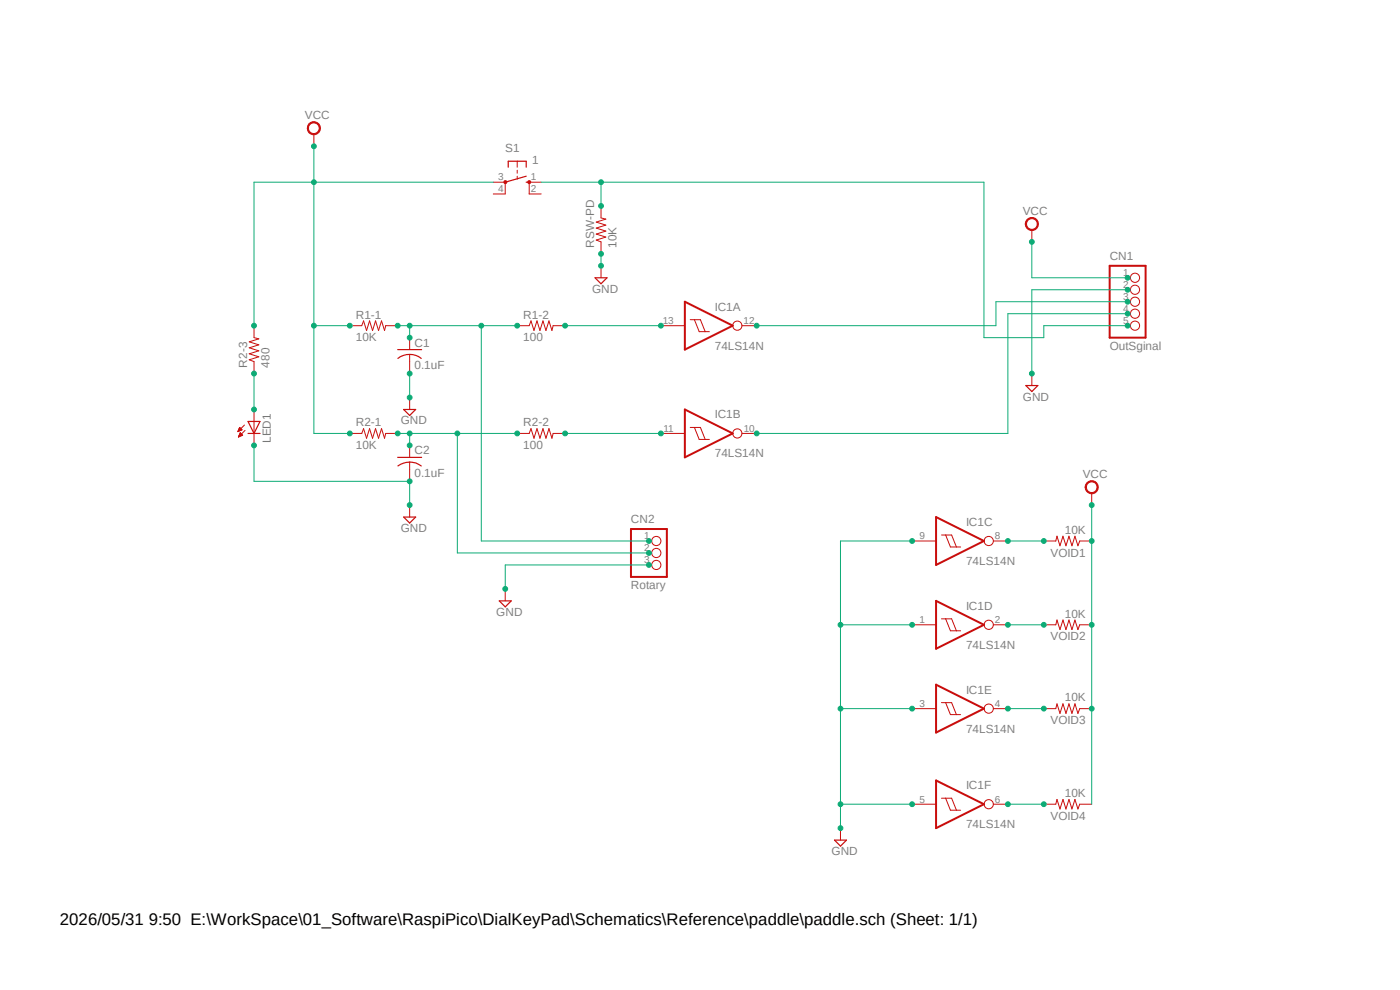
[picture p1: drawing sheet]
<svg xmlns="http://www.w3.org/2000/svg" width="297mm" height="210mm" viewBox="0 0 297 210" stroke-linecap="round" stroke-linejoin="round" font-family="sans-serif">
<path d="M49.8 22.7l197.4 159.4M247.2 22.7l-197.4 159.4" fill="none" stroke="#fff" stroke-width=".21"/>
<path d="M65.5 26.3a1.41 1.41 0 0 1 2.2 0 1.41 1.41 0 0 1-.6 2.2 1.41 1.41 0 0 1-1.9-1.3h.2a1.14 1.14 0 0 1 1.5-1.1 1.14 1.14 0 0 1 .6 1.8 1.14 1.14 0 0 1-1.8 0l-.3-.7h-.2z" fill-rule="evenodd" fill="#c90d0c"/>
<g fill="none" stroke="#c90d0c" stroke-width=".21">
<path d="M65.5 26.3a1.41 1.41 0 0 1 2.2 0 1.41 1.41 0 0 1-.6 2.2 1.41 1.41 0 0 1-1.9-1.3h.2a1.14 1.14 0 0 1 1.5-1.1 1.14 1.14 0 0 1 .6 1.8 1.14 1.14 0 0 1-1.8 0l-.3-.7h-.2zM66.6 28.5v2.5M86.9 71.6v2.6M86.9 75.2v4M140.2 69.1h5.1M146.4 67.8h2.2l1 2.6M147.3 67.8l1 2.6h2.2M157.4 69.1h3.1M140.2 91.9h5.1M146.4 90.7h2.2l1 2.5M147.3 90.7l1 2.5h2.2M157.4 91.9h3.1"/>
<path d="M193.5 114.8h5.1M199.7 113.5h2.2l1 2.5M200.6 113.5l1 2.5h2.2M210.7 114.8h3.1M107.2 124.9v2.6M193.5 132.5h5.1M199.7 131.3h2.2l1 2.5M200.6 131.3l1 2.5h2.2M210.7 132.5h3.1M193.5 150.3h5.1M199.7 149.1h2.2l1 2.5M200.6 149.1l1 2.5h2.2"/>
<path d="M210.7 150.3h3.1M193.5 170.6h5.1M199.7 169.3h2.2l1 2.6M200.6 169.3l1 2.6h2.2M210.7 170.6h3.1"/>
<circle cx="156.4" cy="69.1" r=".98"/>
<circle cx="156.4" cy="91.9" r=".98"/>
<circle cx="209.8" cy="114.8" r=".98"/>
<circle cx="209.8" cy="132.5" r=".98"/>
<circle cx="209.8" cy="150.3" r=".98"/>
<circle cx="209.8" cy="170.6" r=".98"/>
</g>
<path d="M84.4 74.2h5.1M84.4 76a4 4 0 0 1 5 0M105.9 127.5h2.6l-1.3 1.2z" fill="none" stroke="#c90d0c" stroke-width=".25"/>
<path d="M145.3 64l10.1 5.1-10.1 5.1zM145.3 86.9l10.1 5-10.1 5.1zM198.6 109.7l10.1 5.1-10.1 5zM198.6 127.5l10.1 5-10.1 5.1zM198.6 145.2l10.1 5.1-10.1 5.1zM198.6 165.6l10.1 5-10.1 5.1z" fill="none" stroke="#c90d0c" stroke-width=".42"/>
<path d="M230.5 102.4a1.4 1.4 0 0 1 2.3 .2 1.4 1.4 0 0 1-.8 2.1 1.4 1.4 0 0 1-1.8-1.4h.3a1.13 1.13 0 0 1 1.5-1 1.13 1.13 0 0 1 .4 1.8 1.13 1.13 0 0 1-1.9-.3v-.5h-.3z" fill-rule="evenodd" fill="#c90d0c"/>
<path d="M107.2 38.7v2.4M109.7 34.2v1.3M109.7 36.1v.6M109.7 37.4v.6M112.3 38.7v2.4M86.9 84.3v2.6M86.9 94.5v2.5M86.9 98v4.1M86.9 107.1v2.6M230.5 102.4a1.4 1.4 0 0 1 2.3 .2 1.4 1.4 0 0 1-.8 2.1 1.4 1.4 0 0 1-1.8-1.4h.3a1.13 1.13 0 0 1 1.5-1 1.13 1.13 0 0 1 .4 1.8 1.13 1.13 0 0 1-1.9-.3v-.5h-.3zM231.6 104.6v2.5M178.3 175.7v2.5" fill="none" stroke="#c90d0c" stroke-width=".21"/>
<path d="M107.8 35.5v-1.3h3.8v1.3M111.6 38.7h.7M111.6 37.4l-4.4 1.3M84.4 97h5.1M85.6 86.9h2.6l-1.3 1.2zM86.9 98a3.8 3.8 0 0 1 2.5 .8M86.9 98a4.4 4.4 0 0 0-2.5 .8M85.6 109.7h2.6l-1.3 1.3zM177 178.2h2.6l-1.3 1.3z" fill="none" stroke="#c90d0c" stroke-width=".25"/>
<path d="M107 38.4h.4v.5h-.4z" fill-rule="evenodd" fill="#c90d0c"/>
<path d="M107 38.4h.4v.5h-.4z" fill="none" stroke="#c90d0c" stroke-width=".21"/>
<path d="M112.1 38.4h.4v.5h-.4l-.2-.2z" fill-rule="evenodd" fill="#c90d0c"/>
<path d="M104.6 38.7h2.6M112.1 38.4h.4v.5h-.4l-.2-.2zM112.3 38.7h2.5M104.6 41.1h2.6M112.3 41.1h2.5M127.5 56.4v2.5" fill="none" stroke="#c90d0c" stroke-width=".21"/>
<path d="M126.2 58.9h2.6l-1.3 1.3z" fill="none" stroke="#c90d0c" stroke-width=".25"/>
<path d="M217.8 46.6a1.4 1.4 0 0 1 2.3 .2 1.4 1.4 0 0 1-.8 2.1 1.4 1.4 0 0 1-1.8-1.4h.3a1.15 1.15 0 0 1 1.6-1.1 1.15 1.15 0 0 1 .3 1.9 1.15 1.15 0 0 1-1.9-.4v-.4h-.3z" fill-rule="evenodd" fill="#c90d0c"/>
<g fill="none" stroke="#c90d0c" stroke-width=".21">
<path d="M127.5 43.7v2.5l1 .3-2 .6 2 .7-2 .6 2 .6-2 .7 2 .6-2 .6 1 .4v2.5M217.8 46.6a1.4 1.4 0 0 1 2.3 .2 1.4 1.4 0 0 1-.8 2.1 1.4 1.4 0 0 1-1.8-1.4h.3a1.15 1.15 0 0 1 1.6-1.1 1.15 1.15 0 0 1 .3 1.9 1.15 1.15 0 0 1-1.9-.4v-.4h-.3zM218.9 48.8v2.5M239.2 58.9h.6M53.9 69.1v2.5l1 .3-2 .6 2 .7-2 .6 2 .6-2 .7 2 .6-2 .6 1 .4v2.5M74.2 69.1h2.6l.3-1 .7 2 .6-2 .6 2 .7-2 .6 2 .6-2 .7 2 .2-1h2.6M109.7 69.1h2.6l.3-1 .7 2 .6-2 .7 2 .6-2 .6 2 .7-2 .6 2 .2-1h2.6M218.9 79.2v2.6M239.2 69.1h.6M239.2 61.5h.6M239.2 64h.6M239.2 66.5h.6"/>
<path d="M50.5 91.5h.1M50.5 91.4h.3M50.5 91.3h.6M50.6 91.2h.7M50.6 91.1h.7M50.6 92.6h.1M50.6 92.5h.3M50.7 91h.5M50.7 92.5h.4M50.7 90.9h.4M50.7 92.4h.7M50.8 90.8h.2"/>
<path d="M50.8 92.3h.6M50.8 90.8h.1M50.8 92.2h.6M50.8 90.7l.6 .5-.9 .4zM50.8 92.1h.5M50.9 92h.3M50.9 91.9h.2M51 91.8l-.4 .9M51 91.8l.5 .5-.9 .4M51 91.8h.1M51.9 90.2l-1.4 1.4M52 91.3l-1.4 1.4"/>
<path d="M53.9 86.9v7.6M74.2 91.9h2.6l.3-1 .7 2.1 .6-2.1 .6 2.1 .7-2.1 .6 2.1 .6-2.1 .7 2.1 .2-1.1h2.6M109.7 91.9h2.6l.3-1 .7 2.1 .6-2.1 .7 2.1 .6-2.1 .6 2.1 .7-2.1 .6 2.1 .2-1.1h2.6M137.7 114.8h.5M137.7 117.3h.5M137.7 119.8h.5M221.4 114.8h2.6l.2-1.1 .7 2.1 .6-2.1 .6 2.1 .7-2.1 .6 2.1 .6-2.1 .7 2.1 .4-1h2.5M221.4 132.5h2.6l.2-1 .7 2.1 .6-2.1 .6 2.1 .7-2.1 .6 2.1 .6-2.1 .7 2.1 .4-1.1h2.5M221.4 150.3h2.6l.2-1 .7 2 .6-2 .6 2 .7-2 .6 2 .6-2 .7 2 .4-1h2.5M221.4 170.6h2.6l.2-1 .7 2 .6-2 .6 2 .7-2 .6 2 .6-2 .7 2 .4-1h2.5"/>
<circle cx="240.8" cy="58.9" r=".98"/>
<circle cx="240.8" cy="64" r=".98"/>
<circle cx="240.8" cy="66.5" r=".98"/>
<circle cx="240.8" cy="69.1" r=".98"/>
<circle cx="240.8" cy="61.5" r=".98"/>
<circle cx="139.2" cy="119.8" r=".98"/>
<circle cx="139.2" cy="117.3" r=".98"/>
<circle cx="139.2" cy="114.8" r=".98"/>
</g>
<path d="M52.6 89.4h2.6l-1.3 2.5zM52.6 91.9h2.6M217.6 81.8h2.6l-1.3 1.3z" fill="none" stroke="#c90d0c" stroke-width=".25"/>
<path d="M235.4 56.4h7.6v15.2h-7.6zM133.9 112.2h7.6v10.2h-7.6z" fill="none" stroke="#c90d0c" stroke-width=".42"/>
<path d="M66.6 31v60.9h7.6M66.6 69.1h7.6" fill="none" stroke="#0dab76" stroke-width=".21"/>
<circle cx="66.6" cy="31" r=".51" fill="#0dab76"/>
<circle cx="66.6" cy="31" r=".51" fill="none" stroke="#0dab76" stroke-width=".21"/>
<circle cx="66.6" cy="69.1" r=".51" fill="#0dab76"/>
<g fill="none" stroke="#0dab76" stroke-width=".21">
<path d="M66.6 38.7h38"/>
<circle cx="66.6" cy="69.1" r=".51"/>
</g>
<circle cx="74.2" cy="69.1" r=".51" fill="#0dab76"/>
<circle cx="74.2" cy="69.1" r=".51" fill="none" stroke="#0dab76" stroke-width=".21"/>
<circle cx="74.2" cy="91.9" r=".51" fill="#0dab76"/>
<circle cx="74.2" cy="91.9" r=".51" fill="none" stroke="#0dab76" stroke-width=".21"/>
<circle cx="66.6" cy="38.7" r=".51" fill="#0dab76"/>
<g fill="none" stroke="#0dab76" stroke-width=".21">
<path d="M66.6 38.7h-12.7v30.4"/>
<circle cx="66.6" cy="38.7" r=".51"/>
</g>
<circle cx="53.9" cy="69.1" r=".51" fill="#0dab76"/>
<g fill="none" stroke="#0dab76" stroke-width=".21">
<path d="M231.6 107.1v7.7"/>
<circle cx="53.9" cy="69.1" r=".51"/>
</g>
<circle cx="231.6" cy="107.1" r=".51" fill="#0dab76"/>
<g fill="none" stroke="#0dab76" stroke-width=".21">
<path d="M231.6 114.8v17.7"/>
<circle cx="231.6" cy="107.1" r=".51"/>
</g>
<circle cx="231.6" cy="114.8" r=".51" fill="#0dab76"/>
<g fill="none" stroke="#0dab76" stroke-width=".21">
<path d="M231.6 132.5v17.8"/>
<circle cx="231.6" cy="114.8" r=".51"/>
</g>
<circle cx="231.6" cy="132.5" r=".51" fill="#0dab76"/>
<g fill="none" stroke="#0dab76" stroke-width=".21">
<path d="M231.6 150.3v20.3"/>
<circle cx="231.6" cy="132.5" r=".51"/>
</g>
<circle cx="231.6" cy="150.3" r=".51" fill="#0dab76"/>
<g fill="none" stroke="#0dab76" stroke-width=".21">
<path d="M218.9 51.3v7.6h20.3"/>
<circle cx="231.6" cy="150.3" r=".51"/>
</g>
<circle cx="239.2" cy="58.9" r=".51" fill="#0dab76"/>
<circle cx="239.2" cy="58.9" r=".51" fill="none" stroke="#0dab76" stroke-width=".21"/>
<circle cx="218.9" cy="51.3" r=".51" fill="#0dab76"/>
<g fill="none" stroke="#0dab76" stroke-width=".21">
<path d="M193.5 114.8h-15.2v60.9M178.3 132.5h15.2M178.3 150.3h15.2M178.3 170.6h15.2"/>
<circle cx="218.9" cy="51.3" r=".51"/>
</g>
<circle cx="193.5" cy="114.8" r=".51" fill="#0dab76"/>
<circle cx="193.5" cy="114.8" r=".51" fill="none" stroke="#0dab76" stroke-width=".21"/>
<circle cx="193.5" cy="132.5" r=".51" fill="#0dab76"/>
<circle cx="193.5" cy="132.5" r=".51" fill="none" stroke="#0dab76" stroke-width=".21"/>
<circle cx="193.5" cy="150.3" r=".51" fill="#0dab76"/>
<circle cx="193.5" cy="150.3" r=".51" fill="none" stroke="#0dab76" stroke-width=".21"/>
<circle cx="193.5" cy="170.6" r=".51" fill="#0dab76"/>
<circle cx="193.5" cy="170.6" r=".51" fill="none" stroke="#0dab76" stroke-width=".21"/>
<circle cx="178.3" cy="170.6" r=".51" fill="#0dab76"/>
<circle cx="178.3" cy="170.6" r=".51" fill="none" stroke="#0dab76" stroke-width=".21"/>
<circle cx="178.3" cy="150.3" r=".51" fill="#0dab76"/>
<circle cx="178.3" cy="150.3" r=".51" fill="none" stroke="#0dab76" stroke-width=".21"/>
<circle cx="178.3" cy="132.5" r=".51" fill="#0dab76"/>
<circle cx="178.3" cy="132.5" r=".51" fill="none" stroke="#0dab76" stroke-width=".21"/>
<circle cx="178.3" cy="175.7" r=".51" fill="#0dab76"/>
<g fill="none" stroke="#0dab76" stroke-width=".21">
<path d="M86.9 79.2v5.1"/>
<circle cx="178.3" cy="175.7" r=".51"/>
</g>
<circle cx="86.9" cy="79.2" r=".51" fill="#0dab76"/>
<circle cx="86.9" cy="79.2" r=".51" fill="none" stroke="#0dab76" stroke-width=".21"/>
<circle cx="86.9" cy="84.3" r=".51" fill="#0dab76"/>
<g fill="none" stroke="#0dab76" stroke-width=".21">
<path d="M86.9 102.1v5"/>
<circle cx="86.9" cy="84.3" r=".51"/>
</g>
<circle cx="86.9" cy="102.1" r=".51" fill="#0dab76"/>
<circle cx="86.9" cy="102.1" r=".51" fill="none" stroke="#0dab76" stroke-width=".21"/>
<circle cx="86.9" cy="107.1" r=".51" fill="#0dab76"/>
<g fill="none" stroke="#0dab76" stroke-width=".21">
<path d="M53.9 94.5v7.6h33"/>
<circle cx="86.9" cy="107.1" r=".51"/>
</g>
<circle cx="53.9" cy="94.5" r=".51" fill="#0dab76"/>
<g fill="none" stroke="#0dab76" stroke-width=".21">
<path d="M127.5 53.8v2.6"/>
<circle cx="53.9" cy="94.5" r=".51"/>
</g>
<circle cx="127.5" cy="56.4" r=".51" fill="#0dab76"/>
<circle cx="127.5" cy="56.4" r=".51" fill="none" stroke="#0dab76" stroke-width=".21"/>
<circle cx="127.5" cy="53.8" r=".51" fill="#0dab76"/>
<g fill="none" stroke="#0dab76" stroke-width=".21">
<path d="M239.2 61.5h-20.3v17.7"/>
<circle cx="127.5" cy="53.8" r=".51"/>
</g>
<circle cx="239.2" cy="61.5" r=".51" fill="#0dab76"/>
<circle cx="239.2" cy="61.5" r=".51" fill="none" stroke="#0dab76" stroke-width=".21"/>
<circle cx="218.9" cy="79.2" r=".51" fill="#0dab76"/>
<g fill="none" stroke="#0dab76" stroke-width=".21">
<path d="M137.7 119.8h-30.5v5.1"/>
<circle cx="218.9" cy="79.2" r=".51"/>
</g>
<circle cx="107.2" cy="124.9" r=".51" fill="#0dab76"/>
<circle cx="107.2" cy="124.9" r=".51" fill="none" stroke="#0dab76" stroke-width=".21"/>
<circle cx="137.7" cy="119.8" r=".51" fill="#0dab76"/>
<g fill="none" stroke="#0dab76" stroke-width=".21">
<path d="M84.4 69.1h25.3M86.9 69.1v2.5"/>
<circle cx="137.7" cy="119.8" r=".51"/>
</g>
<circle cx="86.9" cy="69.1" r=".51" fill="#0dab76"/>
<circle cx="86.9" cy="69.1" r=".51" fill="none" stroke="#0dab76" stroke-width=".21"/>
<circle cx="86.9" cy="71.6" r=".51" fill="#0dab76"/>
<circle cx="86.9" cy="71.6" r=".51" fill="none" stroke="#0dab76" stroke-width=".21"/>
<circle cx="84.4" cy="69.1" r=".51" fill="#0dab76"/>
<circle cx="84.4" cy="69.1" r=".51" fill="none" stroke="#0dab76" stroke-width=".21"/>
<circle cx="109.7" cy="69.1" r=".51" fill="#0dab76"/>
<g fill="none" stroke="#0dab76" stroke-width=".21">
<path d="M102.1 69.1v45.7"/>
<circle cx="109.7" cy="69.1" r=".51"/>
</g>
<circle cx="102.1" cy="69.1" r=".51" fill="#0dab76"/>
<g fill="none" stroke="#0dab76" stroke-width=".21">
<path d="M102.1 114.8h35.6"/>
<circle cx="102.1" cy="69.1" r=".51"/>
</g>
<circle cx="137.7" cy="114.8" r=".51" fill="#0dab76"/>
<g fill="none" stroke="#0dab76" stroke-width=".21">
<path d="M119.9 69.1h20.3"/>
<circle cx="137.7" cy="114.8" r=".51"/>
</g>
<circle cx="140.2" cy="69.1" r=".51" fill="#0dab76"/>
<circle cx="140.2" cy="69.1" r=".51" fill="none" stroke="#0dab76" stroke-width=".21"/>
<circle cx="119.9" cy="69.1" r=".51" fill="#0dab76"/>
<g fill="none" stroke="#0dab76" stroke-width=".21">
<path d="M84.4 91.9h25.3M86.9 91.9v2.6"/>
<circle cx="119.9" cy="69.1" r=".51"/>
</g>
<circle cx="86.9" cy="91.9" r=".51" fill="#0dab76"/>
<circle cx="86.9" cy="91.9" r=".51" fill="none" stroke="#0dab76" stroke-width=".21"/>
<circle cx="86.9" cy="94.5" r=".51" fill="#0dab76"/>
<circle cx="86.9" cy="94.5" r=".51" fill="none" stroke="#0dab76" stroke-width=".21"/>
<circle cx="84.4" cy="91.9" r=".51" fill="#0dab76"/>
<circle cx="84.4" cy="91.9" r=".51" fill="none" stroke="#0dab76" stroke-width=".21"/>
<circle cx="109.7" cy="91.9" r=".51" fill="#0dab76"/>
<g fill="none" stroke="#0dab76" stroke-width=".21">
<path d="M97 91.9v25.4h40.7"/>
<circle cx="109.7" cy="91.9" r=".51"/>
</g>
<circle cx="97" cy="91.9" r=".51" fill="#0dab76"/>
<circle cx="97" cy="91.9" r=".51" fill="none" stroke="#0dab76" stroke-width=".21"/>
<circle cx="137.7" cy="117.3" r=".51" fill="#0dab76"/>
<g fill="none" stroke="#0dab76" stroke-width=".21">
<path d="M119.9 91.9h20.3"/>
<circle cx="137.7" cy="117.3" r=".51"/>
</g>
<circle cx="140.2" cy="91.9" r=".51" fill="#0dab76"/>
<circle cx="140.2" cy="91.9" r=".51" fill="none" stroke="#0dab76" stroke-width=".21"/>
<circle cx="119.9" cy="91.9" r=".51" fill="#0dab76"/>
<g fill="none" stroke="#0dab76" stroke-width=".21">
<path d="M213.8 114.8h7.6"/>
<circle cx="119.9" cy="91.9" r=".51"/>
</g>
<circle cx="213.8" cy="114.8" r=".51" fill="#0dab76"/>
<circle cx="213.8" cy="114.8" r=".51" fill="none" stroke="#0dab76" stroke-width=".21"/>
<circle cx="221.4" cy="114.8" r=".51" fill="#0dab76"/>
<g fill="none" stroke="#0dab76" stroke-width=".21">
<path d="M213.8 132.5h7.6"/>
<circle cx="221.4" cy="114.8" r=".51"/>
</g>
<circle cx="213.8" cy="132.5" r=".51" fill="#0dab76"/>
<circle cx="213.8" cy="132.5" r=".51" fill="none" stroke="#0dab76" stroke-width=".21"/>
<circle cx="221.4" cy="132.5" r=".51" fill="#0dab76"/>
<g fill="none" stroke="#0dab76" stroke-width=".21">
<path d="M213.8 150.3h7.6"/>
<circle cx="221.4" cy="132.5" r=".51"/>
</g>
<circle cx="213.8" cy="150.3" r=".51" fill="#0dab76"/>
<circle cx="213.8" cy="150.3" r=".51" fill="none" stroke="#0dab76" stroke-width=".21"/>
<circle cx="221.4" cy="150.3" r=".51" fill="#0dab76"/>
<g fill="none" stroke="#0dab76" stroke-width=".21">
<path d="M213.8 170.6h7.6"/>
<circle cx="221.4" cy="150.3" r=".51"/>
</g>
<circle cx="213.8" cy="170.6" r=".51" fill="#0dab76"/>
<circle cx="213.8" cy="170.6" r=".51" fill="none" stroke="#0dab76" stroke-width=".21"/>
<circle cx="221.4" cy="170.6" r=".51" fill="#0dab76"/>
<g fill="none" stroke="#0dab76" stroke-width=".21">
<path d="M114.8 38.7h93.9M127.5 38.7v5"/>
<circle cx="221.4" cy="170.6" r=".51"/>
</g>
<circle cx="127.5" cy="38.7" r=".51" fill="#0dab76"/>
<circle cx="127.5" cy="38.7" r=".51" fill="none" stroke="#0dab76" stroke-width=".21"/>
<circle cx="127.5" cy="43.7" r=".51" fill="#0dab76"/>
<g fill="none" stroke="#0dab76" stroke-width=".21">
<path d="M208.7 38.7v32.9h12.7v-2.5h17.8"/>
<circle cx="127.5" cy="43.7" r=".51"/>
</g>
<circle cx="239.2" cy="69.1" r=".51" fill="#0dab76"/>
<circle cx="239.2" cy="69.1" r=".51" fill="none" stroke="#0dab76" stroke-width=".21"/>
<circle cx="160.5" cy="69.1" r=".51" fill="#0dab76"/>
<g fill="none" stroke="#0dab76" stroke-width=".21">
<path d="M239.2 64h-27.9v5.1h-50.8"/>
<circle cx="160.5" cy="69.1" r=".51"/>
</g>
<circle cx="239.2" cy="64" r=".51" fill="#0dab76"/>
<circle cx="239.2" cy="64" r=".51" fill="none" stroke="#0dab76" stroke-width=".21"/>
<circle cx="160.5" cy="91.9" r=".51" fill="#0dab76"/>
<g fill="none" stroke="#0dab76" stroke-width=".21">
<path d="M239.2 66.5h-25.4v25.4h-53.3"/>
<circle cx="160.5" cy="91.9" r=".51"/>
</g>
<circle cx="239.2" cy="66.5" r=".51" fill="#0dab76"/>
<g fill="none" stroke="#0dab76" stroke-width=".21">
<path d="M53.9 79.2v7.7"/>
<circle cx="239.2" cy="66.5" r=".51"/>
</g>
<circle cx="53.9" cy="79.2" r=".51" fill="#0dab76"/>
<circle cx="53.9" cy="79.2" r=".51" fill="none" stroke="#0dab76" stroke-width=".21"/>
<circle cx="53.9" cy="86.9" r=".51" fill="#0dab76"/>
<circle cx="53.9" cy="86.9" r=".51" fill="none" stroke="#0dab76" stroke-width=".21"/>
<text font-size="3.6" x="12.7" y="196.2">2026/05/31 9:50 E:\WorkSpace\01_Software\RaspiPico\DialKeyPad\Schematics\Reference\paddle\paddle.sch (Sheet: 1/1)</text>
<g font-size="2.5" fill="#808080">
<text x="64.7" y="25.3">VCC</text>
<text x="107.2" y="32.3">S1</text>
<text x="112.9" y="34.8">1</text>
<text x="217" y="45.6">VCC</text>
<text x="126" y="52.6" transform="rotate(-90 126 52.6)">RSW-PD</text>
<text x="130.8" y="52.6" transform="rotate(-90 130.8 52.6)">10K</text>
<text x="235.4" y="55.1">CN1</text>
<text x="125.6" y="62.1">GND</text>
<text x="151.6" y="65.9">IC1A</text>
<text x="75.5" y="67.6">R1-1</text>
<text x="111" y="67.6">R1-2</text>
<text x="52.4" y="78" transform="rotate(-90 52.4 78)">R2-3</text>
<text x="57.2" y="78" transform="rotate(-90 57.2 78)">480</text>
<text x="75.5" y="72.4">10K</text>
<text x="87.9" y="73.5">C1</text>
<text x="111" y="72.4">100</text>
<text x="151.6" y="74.2">74LS14N</text>
<text x="235.4" y="74.2">OutSginal</text>
<text x="87.9" y="78.4">0.1uF</text>
<text x="151.6" y="88.8">IC1B</text>
<text x="217" y="85">GND</text>
<text x="57.4" y="94" transform="rotate(-90 57.4 94)">LED1</text>
<text x="75.5" y="95.3">10K</text>
<text x="75.5" y="90.4">R2-1</text>
<text x="85" y="90">GND</text>
<text x="111" y="95.3">100</text>
<text x="111" y="90.4">R2-2</text>
<text x="87.9" y="101.2">0.1uF</text>
<text x="87.9" y="96.4">C2</text>
<text x="151.6" y="97">74LS14N</text>
<text x="229.7" y="101.5">VCC</text>
<text x="85" y="112.9">GND</text>
<text x="133.9" y="111">CN2</text>
<text x="204.9" y="111.6">IC1C</text>
<text x="225.9" y="113.2">10K</text>
<text x="204.9" y="119.8">74LS14N</text>
<text x="222.9" y="118.1">VOID1</text>
<text x="133.9" y="124.9">Rotary</text>
<text x="105.3" y="130.6">GND</text>
<text x="204.9" y="129.4">IC1D</text>
<text x="225.9" y="131">10K</text>
<text x="204.9" y="137.6">74LS14N</text>
<text x="222.9" y="135.8">VOID2</text>
<text x="204.9" y="147.2">IC1E</text>
<text x="225.9" y="148.8">10K</text>
<text x="204.9" y="155.4">74LS14N</text>
<text x="222.9" y="153.6">VOID3</text>
<text x="204.9" y="167.5">IC1F</text>
<text x="222.9" y="173.9">VOID4</text>
<text x="225.9" y="169.1">10K</text>
<text x="204.9" y="175.7">74LS14N</text>
<text x="176.4" y="181.4">GND</text>
</g>
<g font-size="2.1" fill="#808080">
<text x="105.7" y="38.3">3</text>
<text x="105.7" y="40.8">4</text>
<text x="112.6" y="38.3">1</text>
<text x="112.6" y="40.8">2</text>
<text x="238.3" y="58.6">1</text>
<text x="238.3" y="61.1">2</text>
<text x="238.3" y="63.7">3</text>
<text x="140.6" y="68.7">13</text>
<text x="157.8" y="68.7">12</text>
<text x="238.3" y="66.2">4</text>
<text x="238.3" y="68.7">5</text>
<text x="140.8" y="91.6">11</text>
<text x="157.8" y="91.6">10</text>
<text x="136.7" y="114.4">1</text>
<text x="136.7" y="117">2</text>
<text x="136.7" y="119.5">3</text>
<text x="195.1" y="114.4">9</text>
<text x="211.1" y="114.4">8</text>
<text x="195.1" y="132.2">1</text>
<text x="211.1" y="132.2">2</text>
<text x="195.1" y="149.9">3</text>
<text x="211.1" y="149.9">4</text>
<text x="195.1" y="170.3">5</text>
<text x="211.1" y="170.3">6</text>
</g>
</svg>
